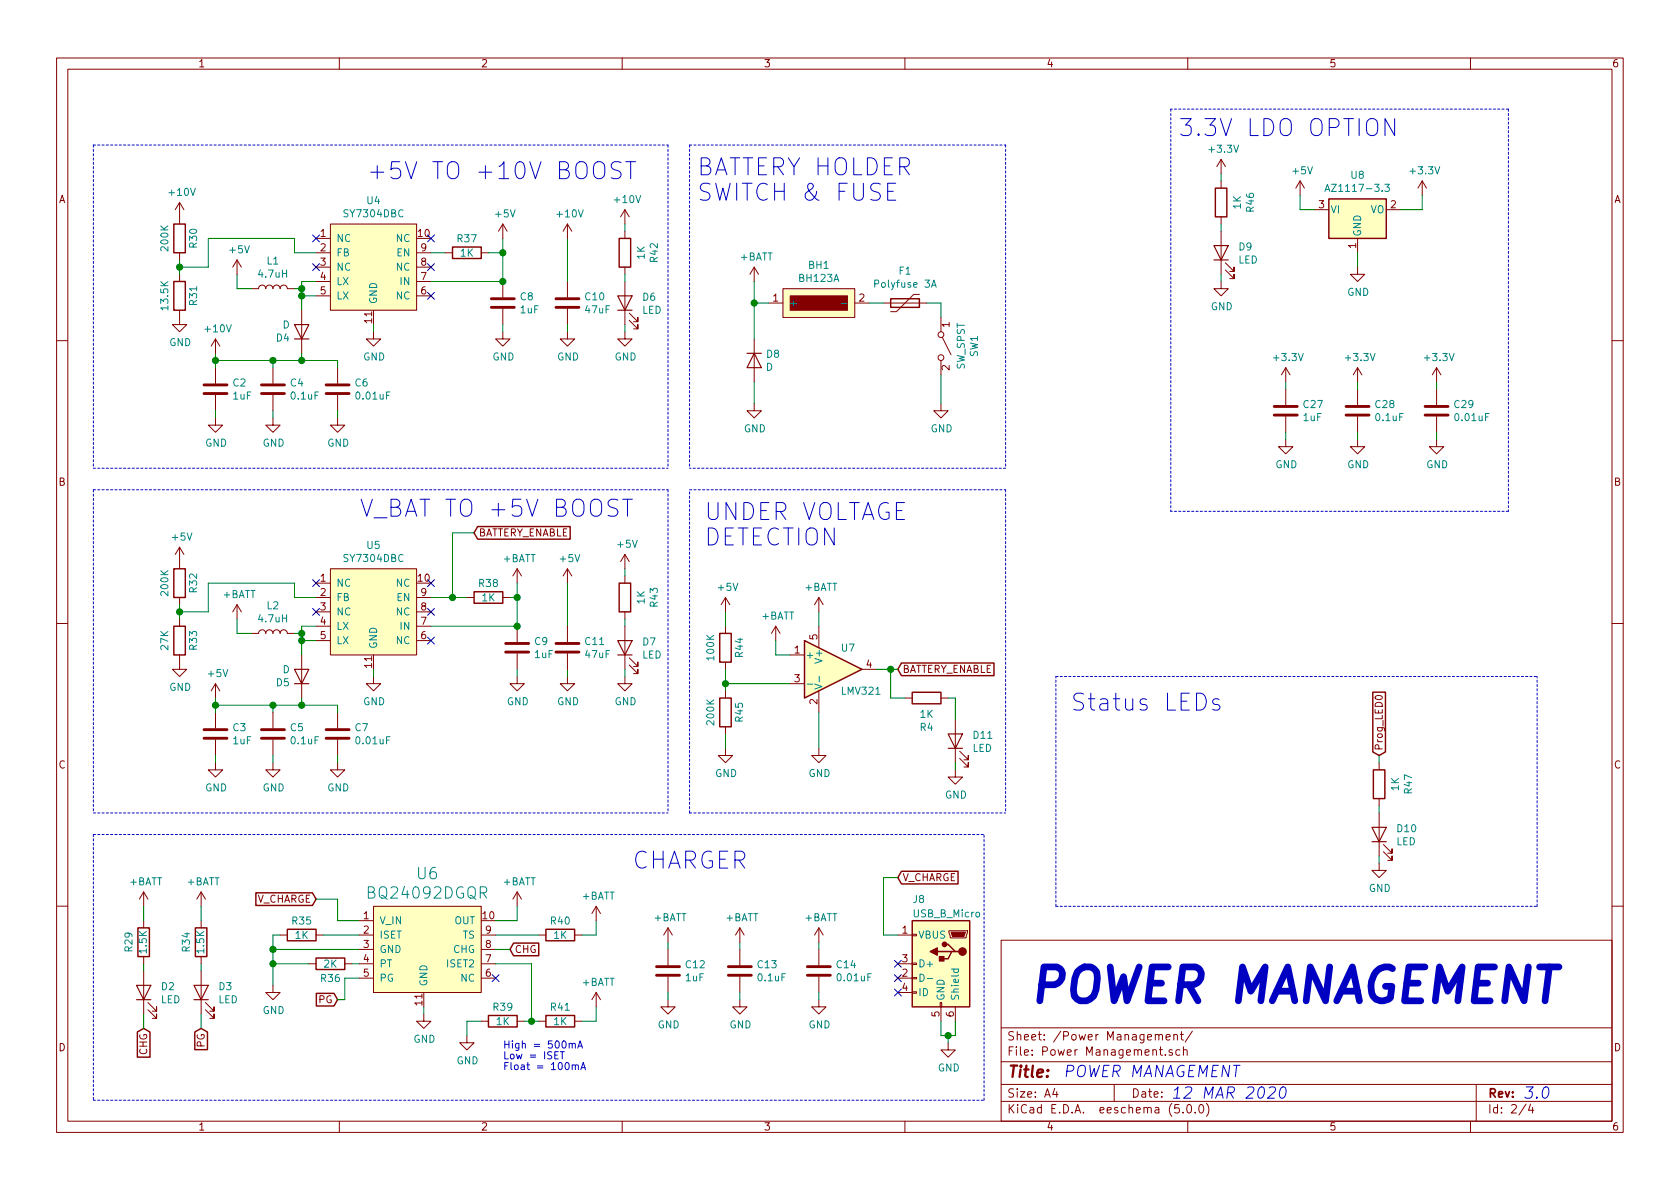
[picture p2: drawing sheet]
<svg xmlns="http://www.w3.org/2000/svg" width="297mm" height="210mm" viewBox="0 0 297 210" stroke-linecap="round" stroke-linejoin="round" font-family="sans-serif">
<g fill="none" stroke="#840000" stroke-width=".18">
<path d="M10 10.3h277v189.9h-277zM12 12.2h273v186.1h-273zM60 10.3v1.9M110 10.3v1.9M160 10.3v1.9M210 10.3v1.9M260 10.3v1.9M31.7 35.8v3.8M31.7 35.8l-.7 1.3M31.7 35.8l.8 1.3M58.4 39.6h15.3v15.3h-15.3zM88.9 39.6v2.6"/>
<path d="M88.9 39.6l-.8 1.3M88.9 39.6l.8 1.3M100.3 39.6v2.6M100.3 39.6l-.7 1.3M100.3 39.6l.8 1.3M110.5 37.1v2.5M110.5 37.1l-.8 1.2M110.5 37.1l.8 1.2M215.9 28.2l-.8 1.3M215.9 28.2v2.5M215.9 32v1.3M215.9 38.3v1.3"/>
<path d="M215.9 28.2l.8 1.3M229.9 32l-.8 1.3M229.9 32v2.5M229.9 32l.7 1.3M232.4 37.1h2.5M245.1 37.1h2.5M251.5 32l-.8 1.3M251.5 32v2.5M251.5 32l.7 1.3M31.7 54.9v2.5h1.3l-1.3 1.3-1.2-1.3h1.2M31.7 44.7v1.3M31.7 48.5v1.3"/>
<path d="M38.1 59.9v2.6M38.1 59.9l-.8 1.3M38.1 59.9l.8 1.3M41.9 46v2.5M41.9 46l-.8 1.2M41.9 46l.8 1.2M44.4 51h1.3a.63 .63 0 0 1 .7-.6 .63 .63 0 0 1 .6 .6 .63 .63 0 0 1 .6-.6 .63 .63 0 0 1 .7 .6 .63 .63 0 0 1 .6-.6 .63 .63 0 0 1 .6 .6 .63 .63 0 0 1 .7-.6 .63 .63 0 0 1 .6 .6h1.3M53.3 54.9v7.6M55.9 42.2h2.5M55.9 44.7h2.5M55.9 47.2h2.5M55.9 49.8h2.5"/>
<path d="M55.9 52.3h2.5M66 58.7v1.2h1.3l-1.3 1.3-1.2-1.3h1.2M73.7 44.7h2.5M73.7 47.2h2.5M73.7 49.8h2.5M73.7 52.3h2.5M78.7 44.7h1.3M85.1 44.7h1.3M88.9 58.7v1.2h1.3l-1.3 1.3-1.3-1.3h1.3M88.9 49.8v2.8M88.9 54.6v2.8M100.3 58.7v1.2h1.3l-1.3 1.3-1.2-1.3h1.2"/>
<path d="M100.3 49.8v2.8M100.3 54.6v2.8M110.5 58.7v1.2h1.3l-1.3 1.3-1.3-1.3h1.3M110.5 40.9v1.3M110.5 47.2v1.3M110.5 49.8v7.6M111.3 56.6l1.5 1.6v-.8v.8h-.8M111.3 55.4l1.5 1.5v-.8v.8h-.8M133.3 47.2v2.6M133.3 59.9v7.7M133.3 47.2l-.7 1.3M133.3 47.2l.8 1.3"/>
<path d="M135.9 53.6h2.5M138.4 51h12.7v5.1h-12.7zM151.1 53.6h2.6M156.2 53.6h7.6M162.6 52.1h-1.1l-3 3h-1M166.4 56.1v2.6M166.6 59.7l1.5 3M215.9 49.8v1.2h1.3l-1.3 1.3-1.3-1.3h1.3M215.9 40.9v7.6M216.7 47.7l1.5 1.6v-.8v.8h-.8M216.7 46.5l1.5 1.5v-.8v.8h-.8M240 47.2v1.3h1.3l-1.3 1.3-1.2-1.3h1.2"/>
<path d="M240 42.2v2.5M10 60.2h2M38.1 73.9v1.3h1.3l-1.3 1.2-1.3-1.2h1.3M38.1 65v2.8M38.1 69.8v2.8M48.3 73.9v1.3h1.2l-1.2 1.2-1.3-1.2h1.3M48.3 65v2.8M48.3 69.8v2.8M59.7 73.9v1.3h1.3l-1.3 1.2-1.3-1.2h1.3M59.7 65v2.8M59.7 69.8v2.8M133.3 71.4v1.2h1.3l-1.3 1.3-1.2-1.3h1.2"/>
<path d="M166.4 71.4v1.2h1.2l-1.2 1.3-1.3-1.3h1.3M166.4 63.7v2.6M227.3 77.7v1.3h1.3l-1.3 1.3-1.2-1.3h1.2M227.3 65v2.6M227.3 68.8v2.8M227.3 73.7v2.7M227.3 65l-.7 1.3M227.3 65l.8 1.3M240 77.7v1.3h1.3l-1.3 1.3-1.2-1.3h1.2M240 65v2.6M240 68.8v2.8M240 73.7v2.7"/>
<path d="M240 65l-.7 1.3M240 65l.8 1.3M254 77.7v1.3h1.3l-1.3 1.3-1.3-1.3h1.3M254 65v2.6M254 68.8v2.8M254 73.7v2.7M254 65l-.8 1.3M254 65l.8 1.3M285 60.2h2M31.7 96.8v3.8M31.7 96.8l-.7 1.2M31.7 96.8l.8 1.2"/>
<path d="M110.5 98v2.6M110.5 98l-.8 1.3M110.5 98l.8 1.3M10 110.3h2M31.7 115.8v2.6h1.3l-1.3 1.2-1.2-1.2h1.2M31.7 105.7v1.2M31.7 109.5v1.2M41.9 106.9l-.8 1.3M41.9 106.9v2.6M41.9 106.9l.8 1.3M44.4 112h1.3a.63 .63 0 0 1 .7-.6 .63 .63 0 0 1 .6 .6 .63 .63 0 0 1 .6-.6 .63 .63 0 0 1 .7 .6 .63 .63 0 0 1 .6-.6 .63 .63 0 0 1 .6 .6 .63 .63 0 0 1 .7-.6 .63 .63 0 0 1 .6 .6h1.3M53.3 115.8v7.6"/>
<path d="M55.9 103.1h2.5M55.9 105.7h2.5M55.9 108.2h2.5M55.9 110.7h2.5M55.9 113.3h2.5M58.4 100.6h15.3v15.2h-15.3zM66 119.6v1.3h1.3l-1.3 1.3-1.2-1.3h1.2M73.7 105.7h2.5M73.7 108.2h2.5M73.7 110.7h2.5M73.7 113.3h2.5M82.5 105.7h1.3"/>
<path d="M88.9 105.7h1.3M91.4 119.6v1.3h1.3l-1.3 1.3-1.2-1.3h1.2M91.4 100.6v2.5M91.4 110.7v2.8M91.4 115.6v2.8M91.4 100.6l-.7 1.2M91.4 100.6l.8 1.2M100.3 119.6v1.3h1.3l-1.3 1.3-1.2-1.3h1.2M100.3 100.6v2.5M100.3 110.7v2.8M100.3 115.6v2.8M100.3 100.6l-.7 1.2"/>
<path d="M100.3 100.6l.8 1.2M110.5 119.6v1.3h1.3l-1.3 1.3-1.3-1.3h1.3M110.5 101.8v1.3M110.5 108.2v1.3M110.5 110.7v7.7M111.3 117.6l1.5 1.5v-.7v.7h-.8M111.3 116.3l1.5 1.6v-.8v.8h-.8M128.3 105.7v2.5M128.3 110.7v1.3M128.3 117.1v1.3M128.3 105.7l-.8 1.2M128.3 105.7l.7 1.2"/>
<path d="M137.2 110.7l-.8 1.3M137.2 110.7v2.6M137.2 110.7l.7 1.3M139.7 115.8h2.5M144.8 105.7v2.5M144.8 110.7v3.8M144.8 105.7l-.8 1.2M144.8 105.7l.7 1.2M152.4 118.4h2.5M285 110.3h2M38.1 134.9v1.2h1.3l-1.3 1.3-1.3-1.3h1.3M38.1 120.9v2.5"/>
<path d="M38.1 126v2.8M38.1 130.8v2.8M38.1 120.9l-.8 1.3M38.1 120.9l.8 1.3M48.3 134.9v1.2h1.2l-1.2 1.3-1.3-1.3h1.3M48.3 126v2.8M48.3 130.8v2.8M59.7 134.9v1.2h1.3l-1.3 1.3-1.3-1.3h1.3M59.7 126v2.8M59.7 130.8v2.8M128.3 132.3v1.3h1.2l-1.2 1.3-1.3-1.3h1.3M128.3 122.2v1.2"/>
<path d="M128.3 128.5v1.3M139.7 120.9h2.5M144.8 132.3v1.3h1.2l-1.2 1.3-1.3-1.3h1.3M144.8 122.2v3.8M160 123.4h1.3M166.4 123.4h1.2M168.9 136.1v1.3h1.3l-1.3 1.3-1.3-1.3h1.3M168.9 127.2v7.7M169.7 134.1l1.5 1.5v-.7v.7h-.8M169.7 132.8l1.5 1.6v-.8v.8h-.8M243.2 123.2a.83 .83 0 0 1 1.2 .1 .67 .67 0 0 1-.6 .4 .67 .67 0 0 1-.7-.4zM243.8 134.9v1.2"/>
<path d="M25.4 157.7v2.6M25.4 157.7l-.8 1.3M25.4 157.7l.8 1.3M35.6 157.7v2.6M35.6 157.7l-.8 1.3M35.6 157.7l.7 1.3M91.4 157.7l-.7 1.3M91.4 157.7v2.6M91.4 157.7l.8 1.3M243.8 152.6v1.3h1.3l-1.3 1.3-1.2-1.3h1.2M243.8 141.2v1.3M243.8 143.8v7.6"/>
<path d="M244.6 150.6l1.5 1.5v-.7v.7h-.7M244.6 149.3l1.5 1.6v-.8v.8h-.7M10 160.2h2M25.4 162.8v1.3M25.4 169.2v1.2M25.4 171.7v7.6M26.2 178.6l1.5 1.5v-.8v.8h-.8M26.2 177.3l1.5 1.5v-.8v.8h-.8M35.6 162.8v1.3M35.6 169.2v1.2M35.6 171.7v7.6M36.3 178.6l1.5 1.5v-.8v.8h-.7"/>
<path d="M36.3 177.3l1.5 1.5v-.8v.8h-.7M48.3 174.2v1.3h1.2l-1.2 1.3-1.3-1.3h1.3M49.5 165.3h1.3M54.6 170.4h1.3M55.9 165.3h1.2M61 170.4h1.2M63.5 162.8h2.5M63.5 165.3h2.5M63.5 167.9h2.5M63.5 170.4h2.5M63.5 173h2.5M66 160.3h19.1v15.2h-19.1z"/>
<path d="M74.9 179.3v1.3h1.3l-1.3 1.3-1.2-1.3h1.2M85.1 165.3h2.5M85.1 167.9h2.5M85.1 170.4h2.5M85.1 173h2.5M95.2 165.3h1.3M101.6 165.3h1.3M105.4 160.3l-.8 1.2M105.4 160.3v2.5M105.4 175.5v2.5M105.4 160.3l.8 1.2M105.4 175.5l-.8 1.3"/>
<path d="M105.4 175.5l.8 1.3M118.1 176.8v1.2h1.3l-1.3 1.3-1.3-1.3h1.3M118.1 164.1v2.5M118.1 167.9v2.8M118.1 172.7v2.8M118.1 164.1l-.8 1.2M118.1 164.1l.8 1.2M130.8 176.8v1.2h1.3l-1.3 1.3-1.3-1.3h1.3M130.8 164.1v2.5M130.8 167.9v2.8M130.8 172.7v2.8M130.8 164.1l-.8 1.2"/>
<path d="M130.8 164.1l.8 1.2M144.8 176.8v1.2h1.2l-1.2 1.3-1.3-1.3h1.3M144.8 164.1v2.5M144.8 167.9v2.8M144.8 172.7v2.8M144.8 164.1l-.8 1.2M144.8 164.1l.7 1.2M158.7 165.3h2.6M158.7 170.4h2.6M158.7 173h2.6M158.7 175.5h2.6M161.3 175.4h.8v.2h-.8z"/>
<path d="M161.3 172.8h.8v.3h-.8zM161.3 170.3h.8v.3h-.8zM161.3 165.2h.8v.3h-.8zM166.2 177.3h.3v.7h-.3zM166.4 178v2.6M167.8 164.6h3.3v.2l-.3 1.1h-2.8zM168.9 178v2.6M177 166.3h108v32h-108zM285 160.2h2M60 198.3v1.9M82.5 183.1v1.3h1.3l-1.3 1.3-1.2-1.3h1.2M85.1 180.6h1.3"/>
<path d="M91.4 180.6h1.3M95.2 180.6h1.3M101.6 180.6h1.3M110 198.3v1.9M160 198.3v1.9M167.6 184.4v1.3h1.3l-1.3 1.2-1.2-1.2h1.2M177 194.8h108M177 191.8h108M177 187.8h108M177 181.8h108M186.5 192.5l-.4 1h1M186.8 193v1"/>
<path d="M197 191.8v3M204.9 183.1l.2-.2 .4 .1v.9M206 186.5v.1M206.2 183.4l.7-.1-.1-.3-.4-.1-.2 .2v.7h.6M207.3 185.7a.37 .37 0 0 0-.6 .1l.1 .2 .5 .2v.1l-.2 .3-.4-.1M207.5 183.1l.2-.2 .4 .1 .1 .9M207.5 182.9v1M208.5 195.3h-.8v.7l.2-.1 .5 .1 .1 .2v.5l-.2 .1-.6-.1M208.6 185.7l-.4-.1-.3 .3 .1 .6 .2 .1 .4-.1M208.7 182.9h.5M208.9 182.4v1.3l.3 .2M209.2 196.7v.1"/>
<path d="M209.2 185.7h.1a.37 .37 0 0 1 .6 .1v.8M209.2 185.1v1.5M210 195.5l.3-.2a.94 .94 0 0 1 0 1.5 .82 .82 0 0 1-.3-1.3zM210 198.3v1.9M210.8 182.3l-1.3 2M211.3 196.7v.1M212.2 195.4l.1-.1a.8 .8 0 0 1 .5 .8 .8 .8 0 0 1-.5 .7 1 1 0 0 1-.1-1.4zM213.3 195.1a1.71 1.71 0 0 1 0 2.3M260 198.3v1.9M261 191.8v6.5M269.8 195.2l-1.2 2M270.6 195.2l-.3 1.1h.9"/>
<path d="M271 195.8v1"/>
<circle cx="166.4" cy="59.2" r=".51"/>
<circle cx="166.4" cy="63.2" r=".51"/>
</g>
<g fill="none" stroke="#840000" stroke-width=".2">
<path d="M52.1 57.4h2.5l-1.3 2.5zM52.1 59.9h2.5M109.2 52.3h2.6l-1.3 2.6zM109.2 54.9h2.6M214.6 43.4h2.6l-1.3 2.6zM214.6 46h2.6M132.1 62.5h2.5M133.3 62.5l1.3 2.5h-2.5zM52.1 118.4h2.5l-1.3 2.5zM109.2 113.3h2.6l-1.3 2.5zM109.2 115.8h2.6M52.1 120.9h2.5"/>
<path d="M167.6 129.8h2.6l-1.3 2.5zM167.6 132.3h2.6M242.6 146.3h2.5l-1.3 2.5zM242.6 148.8h2.5M24.1 174.2h2.6l-1.3 2.6zM24.1 176.8h2.6M34.3 174.2h2.5l-1.2 2.6zM34.3 176.8h2.5"/>
</g>
<g fill="none" stroke="#840000" stroke-width=".51">
<path d="M86.9 54.4h4M86.9 52.8h4M98.3 54.4h4.1M98.3 52.8h4.1M36.1 69.6h4M36.1 68.1h4M46.2 69.6h4.1M46.2 68.1h4.1M57.7 69.6h4M57.7 68.1h4M225.3 73.4h4.1M225.3 71.9h4.1"/>
<path d="M238 73.4h4.1M238 71.9h4.1M252 73.4h4M252 71.9h4M89.4 115.3h4.1M89.4 113.8h4.1M98.3 115.3h4.1M98.3 113.8h4.1M36.1 130.6h4M36.1 129h4M46.2 130.6h4.1M46.2 129h4.1"/>
<path d="M57.7 130.6h4M57.7 129h4M116.1 172.5h4M116.1 170.9h4M128.8 172.5h4M128.8 170.9h4M142.7 172.5h4.1M142.7 170.9h4.1"/>
</g>
<g fill="none" stroke="#008400" stroke-width=".18">
<path d="M110.5 39.6v1.3M215.9 30.7v1.3M215.9 39.6v1.3M229.9 34.5v2.6h2.5M251.5 34.5v2.6h-3.9M31.7 46v2.5M41.9 48.5v2.5h2.5M52.1 51h1.2M53.3 52.3h2.6M55.9 49.8h-2.6v5.1M55.9 44.7h-3.8v-2.5h-15.3v5h-5.1M66 57.4v1.3"/>
<path d="M76.2 44.7h2.5M86.4 44.7h2.5M88.9 42.2v7.6h-12.7M88.9 57.4v1.3M100.3 42.2v7.6M100.3 57.4v1.3M110.5 48.5v1.3M110.5 57.4v1.3M133.3 53.6h2.6M133.3 49.8v10.1M153.7 53.6h2.5M163.8 53.6h2.6v2.5"/>
<path d="M215.9 48.5v1.3M240 44.7v2.5M38.1 63.7h21.6v1.3M38.1 62.5v2.5M38.1 72.6v1.3M48.3 63.7v1.3M48.3 72.6v1.3M53.3 62.5v1.2M59.7 72.6v1.3M133.3 67.6v3.8M166.4 66.3v5.1M227.3 67.6v1.2"/>
<path d="M227.3 76.4v1.3M240 67.6v1.2M240 76.4v1.3M254 67.6v1.2M254 76.4v1.3M83.8 94.2h-3.8v11.5M31.7 106.9v2.6M41.9 109.5v2.5h2.5M52.1 112h1.2M53.3 113.3h2.6M55.9 110.7h-2.6v5.1M55.9 105.7h-3.8v-2.6h-15.3v5.1h-5.1"/>
<path d="M66 118.4v1.2M76.2 105.7h6.3M90.2 105.7h1.2M91.4 103.1v7.6h-15.2M91.4 118.4v1.2M100.3 103.1v7.6M100.3 118.4v1.2M110.5 100.6v1.2M110.5 109.5v1.2M110.5 118.4v1.2M128.3 108.2v2.5M128.3 118.4v3.8"/>
<path d="M137.2 113.3v2.5h2.5M144.8 108.2v2.5M154.9 118.4h3.8M157.5 118.4v5h2.5M38.1 124.7h21.6v1.3M38.1 123.4v2.6M38.1 133.6v1.3M48.3 124.7v1.3M48.3 133.6v1.3M53.3 123.4v1.3M59.7 133.6v1.3M128.3 129.8v2.5"/>
<path d="M128.3 120.9h11.4M144.8 126v6.3M167.6 123.4h1.3v3.8M168.9 134.9v1.2M243.8 133.6v1.3M55.9 159h3.8v3.8h3.8M158.7 155.2h-2.5v10.1h2.5M243.8 142.5v1.3M243.8 151.4v1.2M25.4 160.3v2.5M25.4 170.4v1.3M25.4 179.3v2.6"/>
<path d="M35.6 160.3v2.5M35.6 170.4v1.3M35.6 179.3v2.6M48.3 170.4h6.3M48.3 167.9h15.2M49.5 165.3h-1.2v8.9M57.1 165.3h6.4M62.2 170.4h1.3M63.5 173h-2.5v3.8h-1.3M74.9 178v1.3M87.6 165.3h7.6M87.6 170.4h6.4v10.2"/>
<path d="M87.6 167.9h2.6M91.4 160.3v2.5h-3.8M105.4 162.8v2.5h-2.5M105.4 178v2.6h-2.5M118.1 166.6v1.3M118.1 175.5v1.3M130.8 166.6v1.3M130.8 175.5v1.3M144.8 166.6v1.3M144.8 175.5v1.3M85.1 180.6h-2.6v2.5M92.7 180.6h2.5"/>
<path d="M166.4 180.6v2.5h2.5v-2.5M167.6 183.1v1.3"/>
</g>
<g fill="none" stroke="#0000c2" stroke-width=".18">
<path d="M109.8 28.7l-.4-.1h-.7a.72 .72 0 0 0-.6 .7 .72 .72 0 0 0 .6 .7 1.01 1.01 0 0 1 1.1 1l-.1 .3-.5 .3h-.7l-.4-.2M110.6 28.6h1.8M111.5 28.6v3M156.9 33.8h1M158.4 32.4h-1.5v3h1.5M246.6 21v3l-1.7-3v3M110.1 88.3h1.7M110.9 88.3v3M215.5 123.7l-.2-.1h-.5l-.2 .1-.2 .3 .2 .4 .9 .3 .2 .3-.2 .4-.2 .2h-.6l-.3-.2M98.7 186h-.6v1.2h.6M99.4 186v1.2M100.6 184.6l.2-.1 .3 .1 .1 .7"/>
<path d="M101.2 184.7l.2-.2 .3 .1v.7M101.2 188.4l.2-.1 .3 .1v.7M101.2 188.3v.8M101.7 188.5l.2-.2 .3 .1 .1 .7M102.2 185.3l.4-1.2 .4 1.2M102.3 185h.6M102.7 189.1l.4-1.2 .4 1.2M102.8 188.8h.6M224.4 192.4a.8 .8 0 0 1 1.1 0v.4l-.1 .3-1.3 1.1h1.2M226.5 192.4a.46 .46 0 0 1 .5-.2 .46 .46 0 0 1 .4 .4 1.15 1.15 0 0 1-.8 1.6 .68 .68 0 0 1-.4-.8z"/>
</g>
<g fill="none" stroke="#840000" stroke-width=".25">
<path d="M30.7 39.6h2.1v5.1h-2.1zM214.9 33.3h2v5h-2zM234.9 35.2h10.2v7h-10.2zM30.7 49.8h2.1v5.1h-2.1zM80 43.7h5.1v2h-5.1zM109.5 42.2h2v5h-2zM157.5 52.8h5.1v1.6h-5.1zM84.5 93.1h16.3v2.2h-16.3l-.7-1.1zM30.7 100.6h2.1v5.1h-2.1zM30.7 110.7h2.1v5.1h-2.1zM83.8 104.6h5.1v2.1h-5.1zM109.5 103.1h2v5.1h-2z"/>
<path d="M127.3 112h2v5.1h-2zM142.2 113.3l10.2 5.1-10.2 5zM159.4 117.2h16.3v2.3h-16.3l-.7-1.1zM127.3 123.4h2v5.1h-2zM161.3 122.4h5.1v2.1h-5.1zM242.7 122.4h2.3v10.6l-1.2 .6-1.1-.6zM242.8 136.1h2.1v5.1h-2.1zM45.2 157.9h10l.7 1.1-.7 1.1h-10zM159.4 154.1h10v2.2h-10l-.7-1.1zM24.4 164.1h2v5.1h-2zM34.5 164.1h2.1v5.1h-2.1zM50.8 164.3h5.1v2.1h-5.1z"/>
<path d="M55.9 169.4h5.1v2h-5.1zM55.9 175.7h3.2l.6 1.1-.6 1.1h-3.2zM86.4 179.6h5v2h-5zM90.8 166.8h4.4v2.2h-4.4l-.6-1.1zM96.5 179.6h5.1v2h-5.1zM96.5 164.3h5.1v2.1h-5.1zM161.3 162.8h10.1v15.2h-10.1zM165.7 168.3h2.6M167 167h.6l1.3 1.3h.6M168.9 168.3h-.6l-.7 1.2h-1.2M24.3 182.5l1.1-.6 1.1 .6v4.4h-2.2zM34.4 182.5l1.2-.6 1.1 .6v3.1h-2.3z"/>
</g>
<g fill="none" stroke="#0000c2" stroke-width=".18" stroke-dasharray=".4 .4">
<path d="M207 19.3v71.1M266.7 19.3h-59.7M266.7 19.3v71.1M16.5 25.6h101.6M16.5 25.6v57.2M118.1 25.6v57.2M121.9 25.6h55.9M121.9 25.6v57.2M177.8 25.6v57.2M16.5 82.8h101.6M16.5 86.6h101.6M16.5 86.6v57.2"/>
<path d="M118.1 86.6v57.2M121.9 86.6h55.9M177.8 86.6v57.2M177.8 82.8h-55.9M266.7 90.4h-59.7M186.7 119.6h85.1M16.5 143.8h101.6M16.5 147.6v47M16.5 147.6h157.5M121.9 143.8v-57.2M121.9 143.8h55.9M186.7 160.3v-40.7"/>
<path d="M186.7 160.3h85.1M271.8 160.3v-40.7M16.5 194.6h157.5M174 194.6v-47"/>
</g>
<g fill="#ffffc2" stroke="#ffffc2" stroke-width=".18">
<path d="M234.9 35.2h10.2v7h-10.2z"/>
<path d="M66 160.3h19.1v15.2h-19.1z"/>
<path d="M58.4 39.6h15.3v15.3h-15.3z"/>
<path d="M58.4 100.6h15.3v15.2h-15.3z"/>
<path d="M142.2 113.3l10.2 5.1-10.2 5z"/>
<path d="M138.4 51h12.7v5.1h-12.7z"/>
<path d="M161.3 162.8h10.1v15.2h-10.1z"/>
</g>
<g fill="none" stroke="#008484" stroke-width=".18">
<path d="M234.3 33.9l.4-1.3 .4 1.3M234.4 33.5h.6M244.9 32.6h.7l-.4 .5 .4 .1v.5l-.2 .2-.5-.2M148.8 53.7h.9M164.7 50.8l.4-1.3 .4 1.3M164.8 50.4h.6M144.9 119.6v1M142.7 121h1M144.1 121l1.2 .4-1.2 .4M162.7 172.3a.64 .64 0 0 1 .7 .6 .64 .64 0 0 1-.7 .6zM163.9 173h1M168.2 171.4h1.3"/>
<path d="M168.7 171.4l-.1 .3 .3 .3 .5-.1v-.5"/>
</g>
<g fill="#008400" stroke="#008400" stroke-width=".25">
<circle cx="48.3" cy="167.9" r=".51"/>
<circle cx="48.3" cy="170.4" r=".51"/>
<circle cx="94" cy="180.6" r=".51"/>
<circle cx="88.9" cy="44.7" r=".51"/>
<circle cx="88.9" cy="49.8" r=".51"/>
<circle cx="53.3" cy="51" r=".51"/>
<circle cx="53.3" cy="52.3" r=".51"/>
<circle cx="31.8" cy="47.2" r=".51"/>
<circle cx="53.3" cy="63.7" r=".51"/>
<circle cx="48.3" cy="63.7" r=".51"/>
<circle cx="38.1" cy="63.7" r=".51"/>
<circle cx="91.4" cy="110.7" r=".51"/>
<circle cx="53.3" cy="112" r=".51"/>
<circle cx="53.3" cy="113.3" r=".51"/>
<circle cx="31.8" cy="108.2" r=".51"/>
<circle cx="53.3" cy="124.7" r=".51"/>
<circle cx="48.3" cy="124.7" r=".51"/>
<circle cx="38.1" cy="124.7" r=".51"/>
<circle cx="91.4" cy="105.7" r=".51"/>
<circle cx="80" cy="105.7" r=".51"/>
<circle cx="128.3" cy="120.9" r=".51"/>
<circle cx="133.4" cy="53.6" r=".51"/>
<circle cx="167.6" cy="183.1" r=".51"/>
<circle cx="157.5" cy="118.4" r=".51"/>
</g>
<g fill="none" stroke="#000084" stroke-width=".18">
<path d="M55.3 46.6l1.2 1.2M55.3 41.5l1.2 1.3M56.5 46.6l-1.2 1.2M56.5 41.5l-1.2 1.3M75.6 51.7l1.2 1.2M75.6 46.6l1.2 1.2M75.6 41.5l1.2 1.3M76.8 51.7l-1.2 1.2M76.8 46.6l-1.2 1.2M76.8 41.5l-1.2 1.3M55.3 107.6l1.2 1.2M55.3 102.5l1.2 1.2"/>
<path d="M56.5 107.6l-1.2 1.2M56.5 102.5l-1.2 1.2M75.6 112.7l1.2 1.2M75.6 107.6l1.2 1.2M75.6 102.5l1.2 1.2M76.8 112.7l-1.2 1.2M76.8 107.6l-1.2 1.2M76.8 102.5l-1.2 1.2M87 172.4l1.2 1.2M88.2 172.4l-1.2 1.2M158.1 174.9l1.3 1.2M158.1 172.4l1.3 1.2"/>
<path d="M158.1 169.8l1.3 1.2M159.4 174.9l-1.3 1.2M159.4 172.4l-1.3 1.2M159.4 169.8l-1.3 1.2"/>
</g>
<g fill="#840000" stroke="#840000" stroke-width=".18">
<path d="M139.7 52.3h10.2v2.6h-10.2z"/>
<path d="M168.1 164.8h2.6l-.3 .8h-2z"/>
</g>
<g fill="#840000" stroke="#840000" stroke-width=".25">
<path d="M166.1 169.2h.8v.7h-.8z"/>
<path d="M164.5 168.3l1.2-.7v1.3z"/>
<circle cx="170.2" cy="168.3" r=".63"/>
<circle cx="167" cy="167" r=".38"/>
</g>
<text font-size="8.3" fill="#0000c2" x="181.6" y="177.3">POWER MANAGEMENT</text>
<g font-size="4.2" fill="#0000c2">
<text x="208.3" y="24.1">3.3V LDO OPTION</text>
<text x="64.8" y="31.7">+5V TO +10V BOOST</text>
<text x="123.2" y="31.1">BATTERY HOLDER</text>
<text x="123.2" y="35.6">SWITCH &amp; FUSE</text>
<text x="63.5" y="91.4">V_BAT TO +5V BOOST</text>
<text x="124.5" y="92">UNDER VOLTAGE</text>
<text x="124.5" y="96.5">DETECTION</text>
<text x="189.2" y="125.7">Status LEDs</text>
<text x="111.8" y="153.7">CHARGER</text>
</g>
<g font-size="2.8" fill="#008484">
<text x="73.8" y="155.5">U6</text>
<text x="65.4" y="158.9">BQ24092DGQR</text>
</g>
<text font-size="2.8" fill="#840000" x="178" y="190.5">Title:</text>
<g font-size="2.8" fill="#0000c2">
<text x="188" y="190.5">POWER MANAGEMENT</text>
<text x="207" y="194.3">12 MAR 2020</text>
<text x="269.2" y="194.3">3.0</text>
</g>
<g font-size="2.1" fill="#840000">
<text x="178" y="184">Sheet: /Power Management/</text>
<text x="178" y="186.7">File: Power Management.sch</text>
<text x="178" y="196.9">KiCad E.D.A. eeschema (5.0.0)</text>
<text x="178" y="194.1">Size: A4</text>
<text x="200" y="194.1">Date:</text>
<text x="263" y="194.1">Rev:</text>
<text x="263" y="196.9">Id: 2/4</text>
</g>
<g font-size="1.8" fill="#840000">
<text x="35" y="11.9">1</text>
<text x="85" y="11.9">2</text>
<text x="135" y="11.9">3</text>
<text x="185" y="11.9">4</text>
<text x="235" y="11.9">5</text>
<text x="285" y="11.9">6</text>
<text x="10.4" y="35.9">A</text>
<text x="285.4" y="35.9">A</text>
<text x="56.7" y="41.9">1</text>
<text x="74" y="41.9">10</text>
<text x="233.2" y="36.8">3</text>
<text x="245.9" y="36.8">2</text>
<text x="56.7" y="44.4">2</text>
<text x="56.7" y="47">3</text>
<text x="74.4" y="47">8</text>
<text x="74.4" y="44.4">9</text>
<text x="239.8" y="43.9" transform="rotate(-90 239.8 43.9)">1</text>
<text x="56.7" y="49.5">4</text>
<text x="56.7" y="52.1">5</text>
<text x="74.4" y="52.1">6</text>
<text x="74.4" y="49.5">7</text>
<text x="136.7" y="53.3">1</text>
<text x="151.9" y="53.3">2</text>
<text x="65.8" y="57.1" transform="rotate(-90 65.8 57.1)">11</text>
<text x="167.9" y="57.9" transform="rotate(-90 167.9 57.9)">1</text>
<text x="167.9" y="65.5" transform="rotate(-90 167.9 65.5)">2</text>
<text x="10.4" y="85.9">B</text>
<text x="285.4" y="85.9">B</text>
<text x="84.6" y="94.9">BATTERY_ENABLE</text>
<text x="56.7" y="102.9">1</text>
<text x="56.7" y="105.4">2</text>
<text x="56.7" y="107.9">3</text>
<text x="74" y="102.9">10</text>
<text x="74.4" y="107.9">8</text>
<text x="74.4" y="105.4">9</text>
<text x="56.7" y="110.5">4</text>
<text x="56.7" y="113">5</text>
<text x="74.4" y="113">6</text>
<text x="74.4" y="110.5">7</text>
<text x="144.5" y="113.1" transform="rotate(-90 144.5 113.1)">5</text>
<text x="65.8" y="118.1" transform="rotate(-90 65.8 118.1)">11</text>
<text x="140.5" y="115.6">1</text>
<text x="153.2" y="118.1">4</text>
<text x="159.5" y="119">BATTERY_ENABLE</text>
<text x="140.5" y="120.6">3</text>
<text x="144.5" y="124.6" transform="rotate(-90 144.5 124.6)">2</text>
<text x="10.4" y="135.9">C</text>
<text x="244.5" y="132.8" transform="rotate(-90 244.5 132.8)">Prog_LED0</text>
<text x="285.4" y="135.9">C</text>
<text x="159.5" y="155.8">V_CHARGE</text>
<text x="45.3" y="159.6">V_CHARGE</text>
<text x="64.3" y="162.6">1</text>
<text x="64.3" y="165.1">2</text>
<text x="64.3" y="167.6">3</text>
<text x="85.4" y="162.6">10</text>
<text x="85.9" y="167.6">8</text>
<text x="85.9" y="165.1">9</text>
<text x="159.5" y="165.1">1</text>
<text x="64.3" y="170.2">4</text>
<text x="64.3" y="172.7">5</text>
<text x="85.9" y="172.7">6</text>
<text x="85.9" y="170.2">7</text>
<text x="91" y="168.5">CHG</text>
<text x="159.5" y="172.7">2</text>
<text x="159.5" y="170.2">3</text>
<text x="56.3" y="177.4">PG</text>
<text x="74.7" y="177.7" transform="rotate(-90 74.7 177.7)">11</text>
<text x="159.5" y="175.3">4</text>
<text x="166.1" y="179.8" transform="rotate(-90 166.1 179.8)">5</text>
<text x="168.7" y="179.8" transform="rotate(-90 168.7 179.8)">6</text>
<text x="10.4" y="185.9">D</text>
<text x="36.2" y="185.2" transform="rotate(-90 36.2 185.2)">PG</text>
<text x="285.4" y="185.9">D</text>
<text x="26" y="186.6" transform="rotate(-90 26 186.6)">CHG</text>
<text x="35" y="199.9">1</text>
<text x="85" y="199.9">2</text>
<text x="135" y="199.9">3</text>
<text x="185" y="199.9">4</text>
<text x="235" y="199.9">5</text>
<text x="285" y="199.9">6</text>
</g>
<g font-size="1.8" fill="#008484">
<text x="213.9" y="27">+3.3V</text>
<text x="30" y="34.6">+10V</text>
<text x="108.8" y="35.9">+10V</text>
<text x="228.7" y="30.8">+5V</text>
<text x="235.4" y="33.9">AZ1117-3.3</text>
<text x="238.9" y="31.6">U8</text>
<text x="249.5" y="30.8">+3.3V</text>
<text x="61" y="38.4">SY7304DBC</text>
<text x="64.9" y="36.1">U4</text>
<text x="87.7" y="38.4">+5V</text>
<text x="98.6" y="38.4">+10V</text>
<text x="219.4" y="36.9" transform="rotate(-90 219.4 36.9)">1K</text>
<text x="221.7" y="37.4" transform="rotate(-90 221.7 37.4)">R46</text>
<text x="235.2" y="37.7">VI</text>
<text x="240.7" y="41.9" transform="rotate(-90 240.7 41.9)">GND</text>
<text x="242.3" y="37.7">VO</text>
<text x="29.8" y="44.3" transform="rotate(-90 29.8 44.3)">200K</text>
<text x="34.8" y="43.8" transform="rotate(-90 34.8 43.8)">R30</text>
<text x="40.7" y="44.8">+5V</text>
<text x="47.2" y="46.8">L1</text>
<text x="59.4" y="42.8">NC</text>
<text x="59.4" y="45.3">FB</text>
<text x="59.4" y="47.9">NC</text>
<text x="70.1" y="42.8">NC</text>
<text x="70.1" y="47.9">NC</text>
<text x="70.2" y="45.3">EN</text>
<text x="80.9" y="42.8">R37</text>
<text x="81.4" y="45.4">1K</text>
<text x="114" y="45.8" transform="rotate(-90 114 45.8)">1K</text>
<text x="116.3" y="46.3" transform="rotate(-90 116.3 46.3)">R42</text>
<text x="130.9" y="46.1">+BATT</text>
<text x="143" y="47.5">BH1</text>
<text x="218.9" y="46.6">LED</text>
<text x="219.1" y="44.3">D9</text>
<text x="34.8" y="53.9" transform="rotate(-90 34.8 53.9)">R31</text>
<text x="45.8" y="49.1">4.7uH</text>
<text x="59.4" y="50.4">LX</text>
<text x="59.4" y="53">LX</text>
<text x="66.7" y="53.8" transform="rotate(-90 66.7 53.8)">GND</text>
<text x="70.1" y="53">NC</text>
<text x="70.9" y="50.4">IN</text>
<text x="92" y="53.1">C8</text>
<text x="103.5" y="53.1">C10</text>
<text x="113.7" y="53.2">D6</text>
<text x="141.4" y="49.9">BH123A</text>
<text x="155" y="50.9">Polyfuse 3A</text>
<text x="159" y="48.6">F1</text>
<text x="238.2" y="52.3">GND</text>
<text x="29.8" y="54.7" transform="rotate(-90 29.8 54.7)">13.5K</text>
<text x="36.4" y="58.8">+10V</text>
<text x="50" y="58.1">D</text>
<text x="92" y="55.4">1uF</text>
<text x="103.6" y="55.4">47uF</text>
<text x="113.5" y="55.5">LED</text>
<text x="139.4" y="54.2">+</text>
<text x="214.1" y="54.9">GND</text>
<text x="29.9" y="61.2">GND</text>
<text x="48.9" y="60.4">D4</text>
<text x="64.2" y="63.7">GND</text>
<text x="87.1" y="63.7">GND</text>
<text x="98.5" y="63.7">GND</text>
<text x="108.7" y="63.7">GND</text>
<text x="135.4" y="65.6">D</text>
<text x="135.6" y="63.3">D8</text>
<text x="170.6" y="65.4" transform="rotate(-90 170.6 65.4)">SW_SPST</text>
<text x="172.9" y="63.1" transform="rotate(-90 172.9 63.1)">SW1</text>
<text x="225.4" y="63.8">+3.3V</text>
<text x="238.1" y="63.8">+3.3V</text>
<text x="252" y="63.8">+3.3V</text>
<text x="41.2" y="68.3">C2</text>
<text x="41.2" y="70.7">1uF</text>
<text x="51.4" y="68.3">C4</text>
<text x="51.6" y="70.7">0.1uF</text>
<text x="62.8" y="68.3">C6</text>
<text x="63.1" y="70.7">0.01uF</text>
<text x="131.5" y="76.4">GND</text>
<text x="164.5" y="76.4">GND</text>
<text x="230.5" y="74.5">1uF</text>
<text x="230.5" y="72.2">C27</text>
<text x="243.2" y="72.2">C28</text>
<text x="243.3" y="74.5">0.1uF</text>
<text x="257.2" y="72.2">C29</text>
<text x="257.4" y="74.5">0.01uF</text>
<text x="36.3" y="79">GND</text>
<text x="46.4" y="79">GND</text>
<text x="57.9" y="79">GND</text>
<text x="225.5" y="82.8">GND</text>
<text x="238.2" y="82.8">GND</text>
<text x="252.2" y="82.8">GND</text>
<text x="30.5" y="95.6">+5V</text>
<text x="61" y="99.4">SY7304DBC</text>
<text x="64.9" y="97.1">U5</text>
<text x="89" y="99.4">+BATT</text>
<text x="99.1" y="99.4">+5V</text>
<text x="109.3" y="96.9">+5V</text>
<text x="29.8" y="105.2" transform="rotate(-90 29.8 105.2)">200K</text>
<text x="34.8" y="104.7" transform="rotate(-90 34.8 104.7)">R32</text>
<text x="39.4" y="105.8">+BATT</text>
<text x="47.2" y="107.7">L2</text>
<text x="59.4" y="103.8">NC</text>
<text x="59.4" y="106.3">FB</text>
<text x="70.1" y="103.8">NC</text>
<text x="70.2" y="106.3">EN</text>
<text x="84.7" y="103.8">R38</text>
<text x="85.2" y="106.3">1K</text>
<text x="114" y="106.8" transform="rotate(-90 114 106.8)">1K</text>
<text x="116.3" y="107.3" transform="rotate(-90 116.3 107.3)">R43</text>
<text x="127.1" y="104.5">+5V</text>
<text x="142.3" y="104.5">+BATT</text>
<text x="45.8" y="110.1">4.7uH</text>
<text x="59.4" y="108.8">NC</text>
<text x="59.4" y="111.4">LX</text>
<text x="59.4" y="113.9">LX</text>
<text x="70.1" y="113.9">NC</text>
<text x="70.1" y="108.8">NC</text>
<text x="70.9" y="111.4">IN</text>
<text x="134.7" y="109.6">+BATT</text>
<text x="29.8" y="114.9" transform="rotate(-90 29.8 114.9)">27K</text>
<text x="34.8" y="114.9" transform="rotate(-90 34.8 114.9)">R33</text>
<text x="36.9" y="119.7">+5V</text>
<text x="50" y="119">D</text>
<text x="66.7" y="114.8" transform="rotate(-90 66.7 114.8)">GND</text>
<text x="94.6" y="114.1">C9</text>
<text x="94.6" y="116.4">1uF</text>
<text x="103.5" y="114.1">C11</text>
<text x="103.6" y="116.4">47uF</text>
<text x="113.5" y="116.5">LED</text>
<text x="113.7" y="114.1">D7</text>
<text x="126.3" y="116.7" transform="rotate(-90 126.3 116.7)">100K</text>
<text x="131.4" y="116.2" transform="rotate(-90 131.4 116.2)">R44</text>
<text x="142.4" y="116.5">+</text>
<text x="145.4" y="116.9" transform="rotate(-90 145.4 116.9)">V+</text>
<text x="148.8" y="115.2">U7</text>
<text x="29.9" y="122.2">GND</text>
<text x="48.9" y="121.4">D5</text>
<text x="64.2" y="124.7">GND</text>
<text x="89.6" y="124.7">GND</text>
<text x="98.5" y="124.7">GND</text>
<text x="108.7" y="124.7">GND</text>
<text x="148.9" y="122.9">LMV321</text>
<text x="41.2" y="129.3">C3</text>
<text x="41.2" y="131.6">1uF</text>
<text x="51.4" y="129.3">C5</text>
<text x="51.6" y="131.6">0.1uF</text>
<text x="62.8" y="129.3">C7</text>
<text x="63.1" y="131.6">0.01uF</text>
<text x="126.3" y="128.1" transform="rotate(-90 126.3 128.1)">200K</text>
<text x="131.4" y="127.6" transform="rotate(-90 131.4 127.6)">R45</text>
<text x="162.7" y="129.3">R4</text>
<text x="162.7" y="126.9">1K</text>
<text x="172.2" y="130.7">D11</text>
<text x="126.4" y="137.4">GND</text>
<text x="143" y="137.4">GND</text>
<text x="171.9" y="133">LED</text>
<text x="36.3" y="139.9">GND</text>
<text x="46.4" y="139.9">GND</text>
<text x="57.9" y="139.9">GND</text>
<text x="167.1" y="141.2">GND</text>
<text x="247.3" y="139.8" transform="rotate(-90 247.3 139.8)">1K</text>
<text x="249.7" y="140.3" transform="rotate(-90 249.7 140.3)">R47</text>
<text x="246.9" y="149.5">LED</text>
<text x="247.1" y="147.2">D10</text>
<text x="22.9" y="156.6">+BATT</text>
<text x="33.1" y="156.6">+BATT</text>
<text x="89" y="156.6">+BATT</text>
<text x="102.9" y="159.1">+BATT</text>
<text x="161.5" y="159.7">J8</text>
<text x="242" y="157.7">GND</text>
<text x="51.7" y="163.5">R35</text>
<text x="52.2" y="166">1K</text>
<text x="67.1" y="163.4">V_IN</text>
<text x="67.1" y="166">ISET</text>
<text x="80.3" y="163.4">OUT</text>
<text x="81.8" y="166">TS</text>
<text x="97.4" y="163.5">R40</text>
<text x="97.9" y="166">1K</text>
<text x="115.6" y="162.9">+BATT</text>
<text x="128.3" y="162.9">+BATT</text>
<text x="142.3" y="162.9">+BATT</text>
<text x="161.6" y="162.2">USB_B_Micro</text>
<text x="162.3" y="166">VBUS</text>
<text x="23.4" y="168.2" transform="rotate(-90 23.4 168.2)">R29</text>
<text x="26" y="168.5" transform="rotate(-90 26 168.5)">1.5K</text>
<text x="33.6" y="168.2" transform="rotate(-90 33.6 168.2)">R34</text>
<text x="36.1" y="168.5" transform="rotate(-90 36.1 168.5)">1.5K</text>
<text x="56.8" y="173.7">R36</text>
<text x="57.3" y="171.1">2K</text>
<text x="67.1" y="168.5">GND</text>
<text x="67.1" y="171.1">PT</text>
<text x="67.1" y="173.6">PG</text>
<text x="79.1" y="171.1">ISET2</text>
<text x="80.1" y="168.5">CHG</text>
<text x="81.5" y="173.6">NC</text>
<text x="121.3" y="173.5">1uF</text>
<text x="121.3" y="171.2">C12</text>
<text x="134" y="171.2">C13</text>
<text x="134.1" y="173.5">0.1uF</text>
<text x="148" y="171.2">C14</text>
<text x="148.2" y="173.5">0.01uF</text>
<text x="162.3" y="171.1">D+</text>
<text x="28.4" y="177.4">LED</text>
<text x="28.6" y="175.1">D2</text>
<text x="38.6" y="177.4">LED</text>
<text x="38.7" y="175.1">D3</text>
<text x="46.4" y="179.3">GND</text>
<text x="75.6" y="174.5" transform="rotate(-90 75.6 174.5)">GND</text>
<text x="87.3" y="178.7">R39</text>
<text x="97.4" y="178.7">R41</text>
<text x="102.9" y="174.3">+BATT</text>
<text x="162.3" y="176.1">ID</text>
<text x="167" y="177" transform="rotate(-90 167 177)">GND</text>
<text x="169.5" y="177" transform="rotate(-90 169.5 177)">Shield</text>
<text x="73.1" y="184.4">GND</text>
<text x="87.8" y="181.3">1K</text>
<text x="97.9" y="181.3">1K</text>
<text x="116.3" y="181.9">GND</text>
<text x="129" y="181.9">GND</text>
<text x="143" y="181.9">GND</text>
<text x="80.7" y="188.2">GND</text>
<text x="165.8" y="189.5">GND</text>
</g>
<g font-size="1.8" fill="#0000c2">
<text x="88.9" y="185.4">High = 500mA</text>
<text x="88.9" y="187.3">Low = ISET</text>
<text x="88.9" y="189.2">Float = 100mA</text>
</g>
</svg>
